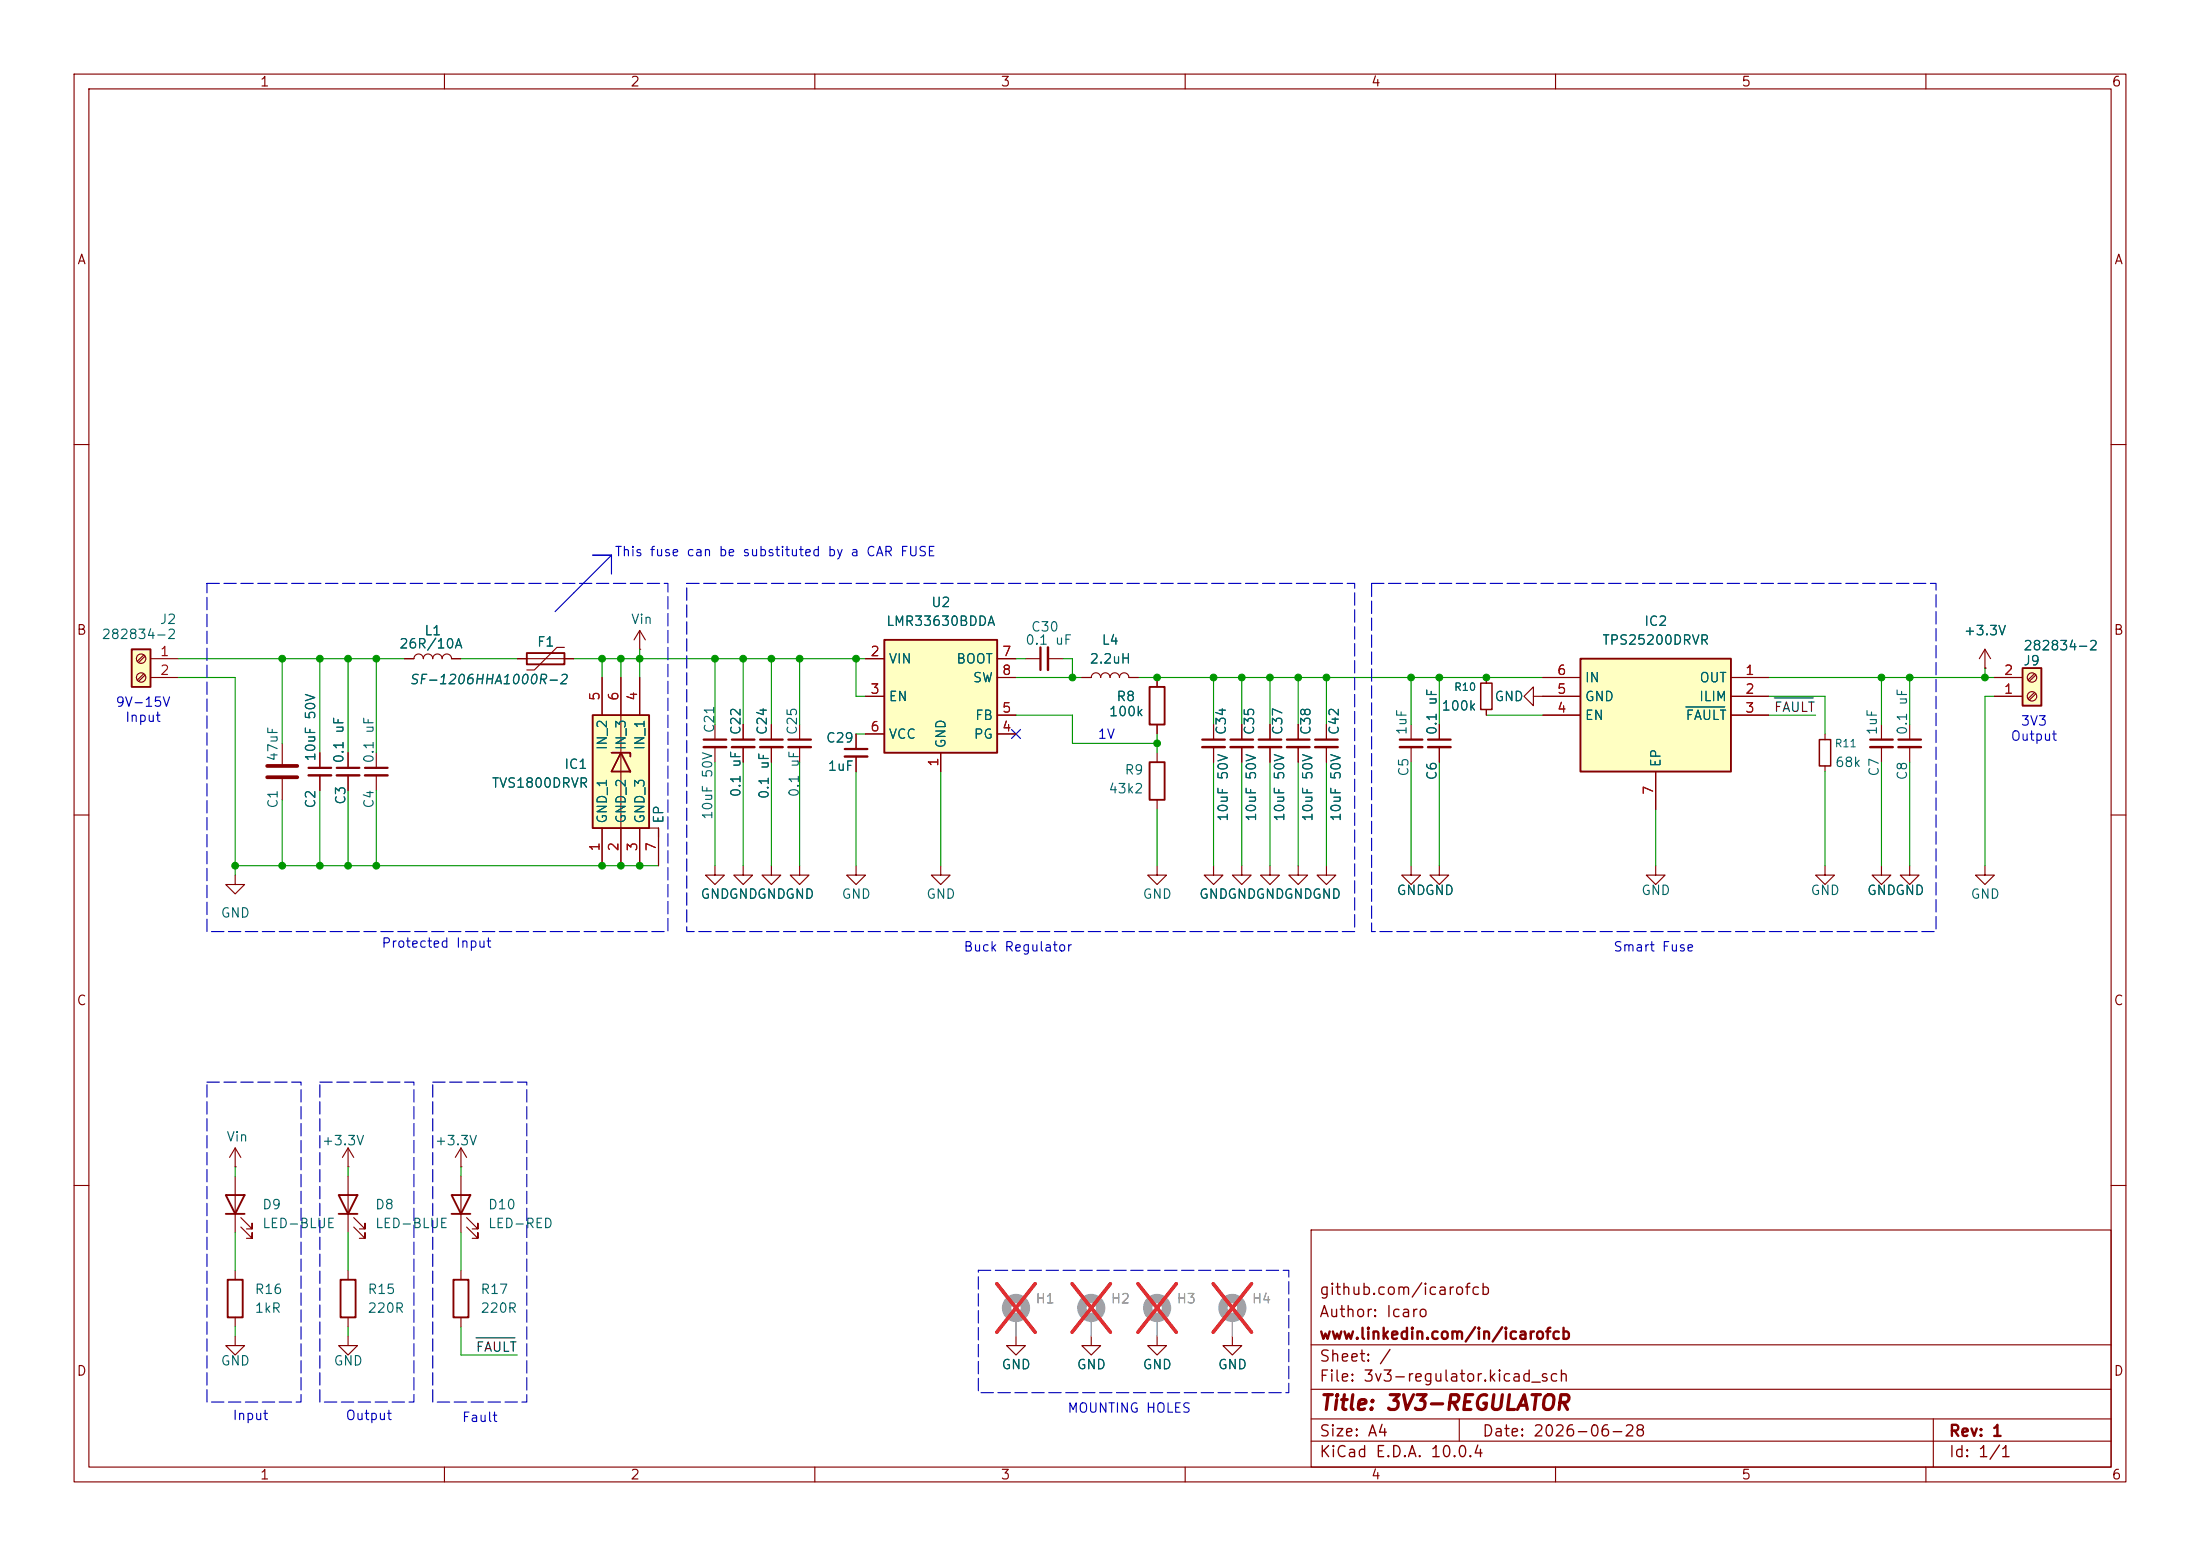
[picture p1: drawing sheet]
<svg xmlns="http://www.w3.org/2000/svg" width="297mm" height="210mm" viewBox="0 0 297 210" stroke-linecap="round" stroke-linejoin="round" font-family="sans-serif">
<g fill="none" stroke="#840000" stroke-width=".15">
<path d="M10 10h277v190h-277zM12 12h273v186h-273zM60 10v2M110 10v2M160 10v2M210 10v2M260 10v2M10 60h2M285 60h2M190.5 97.8v2M194.3 97.8v2M200.7 91.4v.8"/>
<path d="M200.7 95.8v.7M246.4 99.1v.7M254 97.8v2M10 110h2M31.7 118.1v1.3h1.3l-1.3 1.3-1.2-1.3h1.2M43.2 101.6v2M43.2 104.6v2.1M190.5 100.8v2.1M194.3 116.8v1.3h-1.3l1.3 1.3 1.3-1.3h-1.3M194.3 100.8v2.1M223.5 116.8v1.3h-1.3l1.3 1.3 1.3-1.3h-1.3M246.4 116.8v1.3h-1.3l1.3 1.3 1.2-1.3h-1.2"/>
<path d="M246.4 103.4v.7M254 100.8v2.1M285 110h2M10 160h2M62.2 171.5v1.2M62.2 177.8v1.3M177 166h108v32h-108zM285 160h2M31.7 180.3v1.3h-1.2l1.2 1.3 1.3-1.3h-1.3M47 180.3v1.3h-1.3l1.3 1.3 1.3-1.3h-1.3M60 198v2M110 198v2"/>
<path d="M137.2 180.3v1.3h1.2l-1.2 1.3-1.3-1.3h1.3M147.3 180.3v1.3h1.3l-1.3 1.3-1.3-1.3h1.3M160 198v2M177 194.5h108M177 191.5h108M177 187.5h108M177 181.5h108M197 191.5v3M210 198v2M260 198v2M261 191.5v6.5"/>
</g>
<path d="M189 99.8h3M192.8 99.8h3M252.5 99.8h3M41.7 103.6h3" fill="none" stroke="#840000" stroke-width=".3"/>
<path d="M41.7 104.6h3M189 100.8h3M192.8 100.8h3M252.5 100.8h3" fill="none" stroke="#840000" stroke-width=".33"/>
<path d="M199.9 92.2h1.5v3.6h-1.5zM245.6 99.8h1.5v3.6h-1.5z" fill="none" stroke="#840000" stroke-width=".2"/>
<path d="M61.2 172.7h2v5.1h-2z" fill="none" stroke="#840000" stroke-width=".25"/>
<path d="M213.4 88.9h20.3v15.2h-20.3z" fill="#ffffc2"/>
<path d="M213.4 88.9h20.3v15.2h-20.3zM45.7 161.3h2.6l-1.3 2.5zM45.7 163.8h2.6M46 172.7h2v5.1h-2z" fill="none" stroke="#840000" stroke-width=".25"/>
<g fill="none" stroke="#840000" stroke-width=".15">
<path d="M96.5 97.8v2M208.3 91.4h5.1M208.3 94h5.1M208.3 96.5h5.1M233.7 91.4h5.1M233.7 94h5.1M233.7 96.5h5.1M96.5 100.8v2.1M223.5 104.1v5.1M47 158.8v7.6M62.2 157.5h.1M62.2 154.9l.8 1.3"/>
<path d="M62.2 154.9l-.7 1.3M62.2 154.9v2.6M47 171.5v1.2M47 177.8v1.3M47.8 165.6l1.5 1.5v-.7v.7h-.8M47.8 164.3l1.5 1.6v-.8v.8h-.8"/>
</g>
<path d="M227.6 95.4h5.2" fill="none" stroke="#006464" stroke-width=".15"/>
<path d="M95 99.8h3" fill="none" stroke="#840000" stroke-width=".3"/>
<path d="M95 100.8h3" fill="none" stroke="#840000" stroke-width=".33"/>
<path d="M17.8 87.6h2.5v5.1h-2.5z" fill="#ffffc2"/>
<path d="M17.8 87.6h2.5v5.1h-2.5zM30.5 161.3h2.5l-1.3 2.5zM30.5 163.8h2.5M30.7 172.7h2.1v5.1h-2.1z" fill="none" stroke="#840000" stroke-width=".25"/>
<g fill="none" stroke="#840000" stroke-width=".15">
<path d="M19.4 88.4l-.9 .8M19.4 90.9l-.9 .9M19.6 88.6l-.9 .8M19.6 91.1l-.9 .8M20.3 88.9h3.8M20.3 91.4h3.8M86.4 87.6h.1M86.4 85.1l-.8 1.3M86.4 85.1l.7 1.3M86.4 85.1v2.5M107.9 97.8v2M96.5 116.8v1.3h1.3l-1.3 1.3-1.3-1.3h1.3"/>
<path d="M107.9 100.8v2.1M31.7 157.5h.1M31.7 154.9l-.7 1.3M31.7 154.9l.8 1.3M31.7 154.9v2.6M31.7 158.8v7.6M47 157.5h.1M47 154.9l.8 1.3M47 154.9l-.8 1.3M47 154.9v2.6M31.7 171.5v1.2M31.7 177.8v1.3"/>
<path d="M32.5 165.6l1.5 1.5v-.7v.7h-.7M32.5 164.3l1.5 1.6v-.8v.8h-.7"/>
<circle cx="19" cy="88.9" r=".63"/>
<circle cx="19" cy="91.4" r=".63"/>
</g>
<path d="M106.4 99.8h3.1" fill="none" stroke="#840000" stroke-width=".3"/>
<path d="M106.4 100.8h3.1" fill="none" stroke="#840000" stroke-width=".33"/>
<path d="M80 96.5h7.6v15.3h-7.6z" fill="#ffffc2"/>
<path d="M81.3 91.4v5.1M83.8 91.4v25.4M86.4 91.4v5.1M38.1 100.3v2.8M38.1 105.2v2.8M81.3 111.8v5M86.4 111.8v5M87.6 111.8h1.3v1.2M88.9 111.8v5" fill="none" stroke="#840000" stroke-width=".15"/>
<path d="M80 96.5h7.6v15.3h-7.6zM82.5 101.6h2.6v.5M83.8 101.6l1.3 2.5h-2.6z" fill="none" stroke="#840000" stroke-width=".25"/>
<path d="M36.1 103.4h4M36.1 104.9h4" fill="none" stroke="#840000" stroke-width=".51"/>
<path d="M273 90.2h2.6v5.1h-2.6z" fill="#ffffc2"/>
<path d="M71.1 88.1h5.1v1.6h-5.1zM155.2 92.7h2v5.1h-2zM273 90.2h2.6v5.1h-2.6zM155.2 102.9h2v5.1h-2zM61 161.3h2.5l-1.3 2.5zM61 163.8h2.5" fill="none" stroke="#840000" stroke-width=".25"/>
<g fill="none" stroke="#840000" stroke-width=".15">
<path d="M69.8 88.9h7.7M76.2 87.4h-1l-3.1 3h-1M138.4 88.9h2.1M141.5 88.9h2M146 91.4h1.3a.64 .64 0 0 1 .7-.6 .64 .64 0 0 1 .6 .6 .64 .64 0 0 1 .6-.6 .64 .64 0 0 1 .7 .6 .64 .64 0 0 1 .6-.6 .64 .64 0 0 1 .6 .6 .64 .64 0 0 1 .7-.6 .64 .64 0 0 1 .6 .6h1.3M156.2 91.4v1.3M156.2 97.8v1.3M207 94v1.3l-1.3-1.3 1.3-1.3v1.3h1.3M257.8 97.8v2M268 90.2h.1M268 87.6l-.8 1.3M268 87.6l.7 1.3"/>
<path d="M268 87.6v2.6M269.2 94h3.8M269.2 91.4h3.8M274.7 93.5l-.9 .8M274.7 90.9l-.9 .9M274.8 93.6l-.8 .9M274.8 91.1l-.8 .8M47 101.6v2M47 104.6v2.1M50.8 101.6v2M50.8 104.6v2.1M104.1 116.8v1.3h1.3l-1.3 1.3-1.2-1.3h1.2"/>
<path d="M107.9 116.8v1.3h1.3l-1.3 1.3-1.2-1.3h1.2M115.6 116.8v1.3h1.2l-1.2 1.3-1.3-1.3h1.3M127 116.8v1.3h1.3l-1.3 1.3-1.3-1.3h1.3M156.2 101.6v1.3M156.2 108v1.2M190.5 116.8v1.3h-1.3l1.3 1.3 1.3-1.3h-1.3M254 116.8v1.3h-1.3l1.3 1.3 1.3-1.3h-1.3M257.8 116.8v1.3h-1.3l1.3 1.3 1.3-1.3h-1.3M257.8 100.8v2.1M268 116.8v1.3h1.2l-1.2 1.3-1.3-1.3h1.3M62.2 158.8v7.6M63 165.6l1.5 1.5v-.7v.7h-.7"/>
<path d="M63 164.3l1.5 1.6v-.8v.8h-.7M156.2 180.3v1.3h1.3l-1.3 1.3-1.3-1.3h1.3M166.4 180.3v1.3h1.2l-1.2 1.3-1.3-1.3h1.3"/>
<circle cx="274.3" cy="94" r=".63"/>
<circle cx="274.3" cy="91.4" r=".63"/>
</g>
<path d="M140.5 87.4v3M256.3 99.8h3M45.5 103.6h3M49.3 103.6h3" fill="none" stroke="#840000" stroke-width=".3"/>
<path d="M141.5 87.4v3M45.5 104.6h3M49.3 104.6h3M256.3 100.8h3" fill="none" stroke="#840000" stroke-width=".33"/>
<g fill="none" stroke="#a1a1a1" stroke-width="1.3">
<circle cx="137.2" cy="176.5" r="1.27"/>
<circle cx="147.3" cy="176.5" r="1.27"/>
<circle cx="156.2" cy="176.5" r="1.27"/>
<circle cx="166.4" cy="176.5" r="1.27"/>
</g>
<path d="M137.2 177.8v2.5M147.3 177.8v2.5M156.2 177.8v2.5M166.4 177.8v2.5" fill="none" stroke="#a1a1a1" stroke-width=".15"/>
<path d="M134.6 173.3l5.2 6.5M139.8 173.3l-5.2 6.5M144.7 173.3l5.2 6.5M149.9 173.3l-5.2 6.5M153.6 173.3l5.2 6.5M158.8 173.3l-5.2 6.5M163.8 173.3l5.2 6.5M169 173.3l-5.2 6.5" fill="none" stroke="#e12e31" stroke-width=".46"/>
<path d="M119.4 86.4h15.2v15.2h-15.2z" fill="#ffffc2"/>
<path d="M119.4 86.4h15.2v15.2h-15.2z" fill="none" stroke="#840000" stroke-width=".25"/>
<g fill="none" stroke="#840000" stroke-width=".15">
<path d="M54.6 88.9h1.3a.64 .64 0 0 1 .6-.6 .64 .64 0 0 1 .6 .6 .64 .64 0 0 1 .7-.6 .64 .64 0 0 1 .6 .6 .64 .64 0 0 1 .7-.6 .64 .64 0 0 1 .6 .6 .64 .64 0 0 1 .6-.6 .64 .64 0 0 1 .7 .6h1.2M69.8 88.9h1.3M76.2 88.9h1.3M81.3 91.4v5.1M83.8 91.4v5.1M86.4 91.4v5.1M100.3 97.8v2M104.1 97.8v2M115.6 99.1v2M116.8 88.9h2.6M116.8 94h2.6M116.8 99.1h2.6"/>
<path d="M134.6 88.9h2.6M134.6 99.1h2.6M134.6 96.5h2.6M134.6 91.4h2.6M146 91.4h1.3M152.4 91.4h1.3M156.2 91.4v1.3M156.2 97.8v1.3M163.8 97.8v2M167.6 97.8v2M171.4 97.8v2M175.3 97.8v2"/>
<path d="M179.1 97.8v2M194.3 97.8v2M200.7 91.4v.8M200.7 95.8v.7M208.3 94h5.1M208.3 96.5h5.1M208.3 91.4h5.1M233.7 94h5.1M233.7 96.5h5.1M233.7 91.4h5.1M268 90.2h.1M269.2 94h3.8"/>
<path d="M269.2 91.4h3.8M43.2 101.6v2M43.2 104.6v2.1M47 101.6v2M47 104.6v2.1M81.3 111.8v5M83.8 111.8v5M86.4 111.8v5M88.9 111.8v5M100.3 116.8v1.3h1.3l-1.3 1.3-1.2-1.3h1.2M100.3 100.8v2.1M104.1 100.8v2.1"/>
<path d="M115.6 102.1v2M127 101.6v2.5M156.2 116.8v1.3h1.3l-1.3 1.3-1.3-1.3h1.3M163.8 116.8v1.3h1.3l-1.3 1.3-1.2-1.3h1.2M163.8 100.8v2.1M167.6 116.8v1.3h1.3l-1.3 1.3-1.2-1.3h1.2M167.6 100.8v2.1M171.4 116.8v1.3h1.3l-1.3 1.3-1.2-1.3h1.2M171.4 100.8v2.1M175.3 116.8v1.3h1.2l-1.2 1.3-1.3-1.3h1.3M175.3 100.8v2.1M179.1 116.8v1.3h1.2l-1.2 1.3-1.3-1.3h1.3"/>
<path d="M179.1 100.8v2.1M194.3 100.8v2.1M223.5 104.1v5.1"/>
</g>
<path d="M98.8 99.8h3.1M102.6 99.8h3.1M162.3 99.8h3.1M166.1 99.8h3.1M169.9 99.8h3.1M173.7 99.8h3.1M177.5 99.8h3.1M114 101.1h3.1" fill="none" stroke="#840000" stroke-width=".3"/>
<path d="M98.8 100.8h3.1M102.6 100.8h3.1M114 102.1h3.1M162.3 100.8h3.1M166.1 100.8h3.1M169.9 100.8h3.1M173.7 100.8h3.1M177.5 100.8h3.1" fill="none" stroke="#840000" stroke-width=".33"/>
<path d="M239.5 94.2h5.3M64.3 180.6h5.2" fill="none" stroke="#0f0f0f" stroke-width=".15"/>
<path d="M80 74.9h2.5M82.5 74.9l-7.6 7.7M82.5 74.9v2.6" fill="none" stroke="#0000c2" stroke-width=".15"/>
<g fill="none" stroke="#009600" stroke-width=".15">
<path d="M24.1 88.9h30.5M24.1 91.4h7.6v26.7M38.1 88.9v11.4M43.2 88.9v12.7M47 88.9v12.7M50.8 88.9v12.7M62.2 88.9h7.6M77.5 88.9h39.3M81.3 88.9v2.5M83.8 88.9v2.5M86.4 87.6v3.8M96.5 88.9v8.9"/>
<path d="M100.3 88.9v8.9M104.1 88.9v8.9M107.9 88.9v8.9M115.6 99.1h1.2M115.6 88.9v5.1h1.2M137.2 88.9h1.2M137.2 96.5h7.6v3.8h11.4M137.2 91.4h8.8M143.5 88.9h1.3v2.5M153.7 91.4h54.6M156.2 99.1v2.5M163.8 91.4v6.4"/>
<path d="M167.6 91.4v6.4M171.4 91.4v6.4M175.3 91.4v6.4M179.1 91.4v6.4M190.5 91.4v6.4M194.3 91.4v6.4M200.7 96.5h7.6M238.8 94h7.6v5.1M238.8 96.5h6.3M238.8 91.4h30.4M254 91.4v6.4M257.8 91.4v6.4"/>
<path d="M268 90.2v1.2M269.2 94h-1.2v22.8M31.7 116.8h57.2M38.1 108v8.8M43.2 106.7v10.1M47 106.7v10.1M50.8 106.7v10.1M96.5 102.9v13.9M100.3 102.9v13.9M104.1 102.9v13.9M107.9 102.9v13.9M115.6 104.1v12.7"/>
<path d="M127 104.1v12.7M156.2 109.2v7.6M163.8 102.9v13.9M167.6 102.9v13.9M171.4 102.9v13.9M175.3 102.9v13.9M179.1 102.9v13.9M190.5 102.9v13.9M194.3 102.9v13.9M223.5 109.2v7.6M246.4 104.1v12.7M254 102.9v13.9"/>
<path d="M257.8 102.9v13.9M31.7 157.5v1.3M47 157.5v1.3M62.2 157.5v1.3M31.7 166.4v5.1M31.7 179.1v1.2M47 166.4v5.1M47 179.1v1.2M62.2 166.4v5.1M62.2 179.1v3.8h7.6"/>
</g>
<path d="M136.6 98.5l1.2 1.2M137.8 98.5l-1.2 1.2" fill="none" stroke="#000084" stroke-width=".15"/>
<path d="M27.9 78.7h62.3v47h-62.3zM92.7 78.7h90.2v47h-90.2zM185.2 78.7h76.2v47h-76.2zM27.9 146.1h12.7v43.1h-12.7zM43.2 146.1h12.7v43.1h-12.7zM58.4 146.1h12.7v43.1h-12.7zM132.1 171.5h41.9v16.5h-41.9z" fill="none" stroke="#0000c2" stroke-width=".15" stroke-dasharray="1.7 .6"/>
<path d="M227.6 95.4h5.2" fill="none" stroke="#006464" stroke-width=".15"/>
<path d="M137.2 177.8v2.5M147.3 177.8v2.5M156.2 177.8v2.5M166.4 177.8v2.5" fill="none" stroke="#a1a1a1" stroke-width=".15"/>
<path d="M134.6 173.3l5.2 6.5M139.8 173.3l-5.2 6.5M144.7 173.3l5.2 6.5M149.9 173.3l-5.2 6.5M153.6 173.3l5.2 6.5M158.8 173.3l-5.2 6.5M163.8 173.3l5.2 6.5M169 173.3l-5.2 6.5" fill="none" stroke="#e12e31" stroke-width=".46"/>
<g fill="#009600" stroke="#009600" stroke-width=".14">
<circle cx="38.1" cy="88.9" r=".46"/>
<circle cx="43.2" cy="88.9" r=".46"/>
<circle cx="47" cy="88.9" r=".46"/>
<circle cx="31.7" cy="116.8" r=".46"/>
<circle cx="50.8" cy="116.8" r=".46"/>
<circle cx="38.1" cy="116.8" r=".46"/>
<circle cx="43.2" cy="116.8" r=".46"/>
<circle cx="268" cy="91.4" r=".46"/>
<circle cx="257.8" cy="91.4" r=".46"/>
<circle cx="254" cy="91.4" r=".46"/>
<circle cx="100.3" cy="88.9" r=".46"/>
<circle cx="96.5" cy="88.9" r=".46"/>
<circle cx="104.1" cy="88.9" r=".46"/>
<circle cx="115.6" cy="88.9" r=".46"/>
<circle cx="86.4" cy="116.8" r=".46"/>
<circle cx="83.8" cy="116.8" r=".46"/>
<circle cx="107.9" cy="88.9" r=".46"/>
<circle cx="81.3" cy="88.9" r=".46"/>
<circle cx="86.4" cy="88.9" r=".46"/>
<circle cx="83.8" cy="88.9" r=".46"/>
<circle cx="81.3" cy="116.8" r=".46"/>
<circle cx="163.8" cy="91.4" r=".46"/>
<circle cx="167.6" cy="91.4" r=".46"/>
<circle cx="175.3" cy="91.4" r=".46"/>
<circle cx="179.1" cy="91.4" r=".46"/>
<circle cx="190.5" cy="91.4" r=".46"/>
<circle cx="200.7" cy="91.4" r=".46"/>
<circle cx="194.3" cy="91.4" r=".46"/>
<circle cx="144.8" cy="91.4" r=".46"/>
<circle cx="156.2" cy="91.4" r=".46"/>
<circle cx="156.2" cy="100.3" r=".46"/>
<circle cx="171.4" cy="91.4" r=".46"/>
<circle cx="50.8" cy="88.9" r=".46"/>
<circle cx="47" cy="116.8" r=".46"/>
</g>
<text font-size="2" fill="#840000" x="178" y="190.8">Title: 3V3-REGULATOR</text>
<g font-size="1.5" fill="#840000">
<text x="178" y="178.2">Author: Icaro</text>
<text x="178" y="175.2">github.com/icarofcb</text>
<text x="178" y="184.2">Sheet: /</text>
<text x="178" y="181.2">www.linkedin.com/in/icarofcb</text>
<text x="178" y="186.9">File: 3v3-regulator.kicad_sch</text>
<text x="178" y="197.1">KiCad E.D.A. 10.0.4</text>
<text x="178" y="194.3">Size: A4</text>
<text x="200" y="194.3">Date: 2026-06-28</text>
<text x="263" y="194.3">Rev: 1</text>
<text x="263" y="197.1">Id: 1/1</text>
</g>
<g font-size="1.3" fill="#840000">
<text x="35" y="12">1</text>
<text x="85" y="12">2</text>
<text x="135" y="12">3</text>
<text x="185" y="12">4</text>
<text x="235" y="12">5</text>
<text x="285" y="12">6</text>
<text x="10.3" y="36">A</text>
<text x="285.3" y="36">A</text>
<text x="10.3" y="86">B</text>
<text x="285.3" y="86">B</text>
<text x="10.3" y="136">C</text>
<text x="285.3" y="136">C</text>
<text x="10.3" y="186">D</text>
<text x="285.3" y="186">D</text>
<text x="35" y="200">1</text>
<text x="85" y="200">2</text>
<text x="135" y="200">3</text>
<text x="185" y="200">4</text>
<text x="235" y="200">5</text>
<text x="285" y="200">6</text>
</g>
<g font-size="1.3" fill="#0000c2">
<text x="82.9" y="75.4">This fuse can be substituted by a CAR FUSE</text>
<text x="15.5" y="95.7">9V-15V</text>
<text x="16.8" y="97.8">Input</text>
<text x="148.1" y="100">1V</text>
<text x="271.4" y="100.3">Output</text>
<text x="272.7" y="98.3">3V3</text>
<text x="51.4" y="128.2">Protected Input</text>
<text x="130" y="128.7">Buck Regulator</text>
<text x="217.7" y="128.7">Smart Fuse</text>
<text x="31.3" y="192">Input</text>
<text x="46.6" y="192">Output</text>
<text x="144" y="191">MOUNTING HOLES</text>
<text x="62.3" y="192.2">Fault</text>
</g>
<g font-size="1.3" fill="#006464">
<text x="125.6" y="82.3">U2</text>
<text x="13.6" y="86.6">282834-2</text>
<text x="21.5" y="84.5">J2</text>
<text x="53.8" y="87.8">26R/10A</text>
<text x="57.2" y="86.1">L1</text>
<text x="72.4" y="87.6">F1</text>
<text x="85.1" y="84.5">Vin</text>
<text x="119.6" y="84.8">LMR33630BDDA</text>
<text x="119.9" y="89.9">VIN</text>
<text x="129" y="89.9">BOOT</text>
<text x="138.3" y="87.3">0.1 uF</text>
<text x="139.1" y="85.6">C30</text>
<text x="147" y="89.9">2.2uH</text>
<text x="148.6" y="87.3">L4</text>
<text x="216.2" y="87.3">TPS25200DRVR</text>
<text x="221.9" y="84.8">IC2</text>
<text x="265" y="86.1">+3.3V</text>
<text x="273.1" y="88.1">282834-2</text>
<text x="55.2" y="92.7">SF-1206HHA1000R-2</text>
<text x="119.9" y="95">EN</text>
<text x="131.2" y="92.4">SW</text>
<text x="150.6" y="95">R8</text>
<text x="201.7" y="95">GND</text>
<text x="213.9" y="95">GND</text>
<text x="213.9" y="92.4">IN</text>
<text x="229.3" y="95">ILIM</text>
<text x="229.3" y="92.4">OUT</text>
<text x="273.1" y="90.1">J9</text>
<text x="82.3" y="101.3" transform="rotate(-90 82.3 101.3)">IN_2</text>
<text x="84.8" y="101.3" transform="rotate(-90 84.8 101.3)">IN_3</text>
<text x="87.3" y="101.3" transform="rotate(-90 87.3 101.3)">IN_1</text>
<text x="96.7" y="99.1" transform="rotate(-90 96.7 99.1)">C21</text>
<text x="100.3" y="99.3" transform="rotate(-90 100.3 99.3)">C22</text>
<text x="103.8" y="99.3" transform="rotate(-90 103.8 99.3)">C24</text>
<text x="107.9" y="99.3" transform="rotate(-90 107.9 99.3)">C25</text>
<text x="111.4" y="100.5">C29</text>
<text x="119.9" y="100">VCC</text>
<text x="128" y="101.1" transform="rotate(-90 128 101.1)">GND</text>
<text x="131.4" y="100">PG</text>
<text x="131.6" y="97.5">FB</text>
<text x="149.6" y="97">100k</text>
<text x="165.8" y="99.3" transform="rotate(-90 165.8 99.3)">C34</text>
<text x="169.6" y="99.3" transform="rotate(-90 169.6 99.3)">C35</text>
<text x="173.4" y="99.3" transform="rotate(-90 173.4 99.3)">C37</text>
<text x="177.2" y="99.3" transform="rotate(-90 177.2 99.3)">C38</text>
<text x="181.1" y="99.3" transform="rotate(-90 181.1 99.3)">C42</text>
<text x="190.2" y="99.3" transform="rotate(-90 190.2 99.3)">1uF</text>
<text x="194.3" y="99.3" transform="rotate(-90 194.3 99.3)">0.1 uF</text>
<text x="194.5" y="96.2">100k</text>
<text x="213.9" y="97.5">EN</text>
<text x="227.5" y="97.5">FAULT</text>
<text x="253.7" y="99.3" transform="rotate(-90 253.7 99.3)">1uF</text>
<text x="257.8" y="99.3" transform="rotate(-90 257.8 99.3)">0.1 uF</text>
<text x="37.8" y="102.9" transform="rotate(-90 37.8 102.9)">47uF</text>
<text x="42.9" y="102.9" transform="rotate(-90 42.9 102.9)">10uF 50V</text>
<text x="46.7" y="103.1" transform="rotate(-90 46.7 103.1)">0.1 uF</text>
<text x="50.8" y="103.1" transform="rotate(-90 50.8 103.1)">0.1 uF</text>
<text x="66.3" y="106.6">TVS1800DRVR</text>
<text x="76.1" y="104.1">IC1</text>
<text x="100.3" y="107.7" transform="rotate(-90 100.3 107.7)">0.1 uF</text>
<text x="104.1" y="107.9" transform="rotate(-90 104.1 107.9)">0.1 uF</text>
<text x="108.2" y="107.7" transform="rotate(-90 108.2 107.7)">0.1 uF</text>
<text x="111.7" y="104.3">1uF</text>
<text x="149.6" y="107.4">43k2</text>
<text x="151.7" y="104.9">R9</text>
<text x="190.5" y="104.9" transform="rotate(-90 190.5 104.9)">C5</text>
<text x="194.3" y="105.4" transform="rotate(-90 194.3 105.4)">C6</text>
<text x="224.5" y="103.6" transform="rotate(-90 224.5 103.6)">EP</text>
<text x="247.7" y="103.8">68k</text>
<text x="254" y="104.9" transform="rotate(-90 254 104.9)">C7</text>
<text x="257.8" y="105.4" transform="rotate(-90 257.8 105.4)">C8</text>
<text x="37.8" y="109.2" transform="rotate(-90 37.8 109.2)">C1</text>
<text x="42.9" y="109.2" transform="rotate(-90 42.9 109.2)">C2</text>
<text x="46.9" y="108.7" transform="rotate(-90 46.9 108.7)">C3</text>
<text x="50.8" y="109.2" transform="rotate(-90 50.8 109.2)">C4</text>
<text x="82.3" y="111.3" transform="rotate(-90 82.3 111.3)">GND_1</text>
<text x="84.8" y="111.3" transform="rotate(-90 84.8 111.3)">GND_2</text>
<text x="87.3" y="111.3" transform="rotate(-90 87.3 111.3)">GND_3</text>
<text x="89.9" y="111.3" transform="rotate(-90 89.9 111.3)">EP</text>
<text x="96.5" y="110.7" transform="rotate(-90 96.5 110.7)">10uF 50V</text>
<text x="166.1" y="111" transform="rotate(-90 166.1 111)">10uF 50V</text>
<text x="169.9" y="111" transform="rotate(-90 169.9 111)">10uF 50V</text>
<text x="173.7" y="111" transform="rotate(-90 173.7 111)">10uF 50V</text>
<text x="177.5" y="111" transform="rotate(-90 177.5 111)">10uF 50V</text>
<text x="181.3" y="111" transform="rotate(-90 181.3 111)">10uF 50V</text>
<text x="29.7" y="124.2">GND</text>
<text x="94.5" y="121.6">GNDGNDGNDGND</text>
<text x="113.5" y="121.6">GND</text>
<text x="125" y="121.6">GND</text>
<text x="154.2" y="121.6">GND</text>
<text x="161.8" y="121.6">GNDGNDGNDGNDGND</text>
<text x="188.5" y="121.1">GNDGND</text>
<text x="221.5" y="121.1">GND</text>
<text x="244.3" y="121.1">GND</text>
<text x="252" y="121.1">GNDGND</text>
<text x="265.9" y="121.6">GND</text>
<text x="30.5" y="154.4">Vin</text>
<text x="43.4" y="154.9">+3.3V</text>
<text x="58.6" y="154.9">+3.3V</text>
<text x="35.3" y="163.5">D9</text>
<text x="35.3" y="166.1">LED-BLUE</text>
<text x="50.6" y="163.5">D8</text>
<text x="50.6" y="166.1">LED-BLUE</text>
<text x="65.8" y="166.1">LED-RED</text>
<text x="65.8" y="163.5">D10</text>
<text x="34.3" y="175">R16</text>
<text x="34.3" y="177.5">1kR</text>
<text x="49.5" y="177.5">220R</text>
<text x="49.5" y="175">R15</text>
<text x="64.8" y="177.5">220R</text>
<text x="64.8" y="175">R17</text>
<text x="29.7" y="184.6">GND</text>
<text x="45" y="184.6">GND</text>
<text x="135.1" y="185.1">GND</text>
<text x="145.3" y="185.1">GND</text>
<text x="154.2" y="185.1">GND</text>
<text x="164.3" y="185.1">GND</text>
</g>
<g font-size="1.3" fill="#a90000">
<text x="21.5" y="88.9">1</text>
<text x="117.4" y="88.9">2</text>
<text x="135.2" y="88.9">7</text>
<text x="21.5" y="91.4">2</text>
<text x="81.3" y="94.7" transform="rotate(-90 81.3 94.7)">5</text>
<text x="83.8" y="94.7" transform="rotate(-90 83.8 94.7)">6</text>
<text x="86.3" y="94.7" transform="rotate(-90 86.3 94.7)">4</text>
<text x="117.4" y="94">3</text>
<text x="135.2" y="91.4">8</text>
<text x="210.1" y="94">5</text>
<text x="210.1" y="91.4">6</text>
<text x="235.5" y="91.4">1</text>
<text x="235.5" y="94">2</text>
<text x="270.4" y="94">1</text>
<text x="270.4" y="91.4">2</text>
<text x="117.4" y="99">6</text>
<text x="135.2" y="99">4</text>
<text x="135.2" y="96.5">5</text>
<text x="210.1" y="96.5">4</text>
<text x="235.5" y="96.5">3</text>
<text x="127" y="103.6" transform="rotate(-90 127 103.6)">1</text>
<text x="223.5" y="107.4" transform="rotate(-90 223.5 107.4)">7</text>
<text x="81.3" y="115" transform="rotate(-90 81.3 115)">1</text>
<text x="83.8" y="115" transform="rotate(-90 83.8 115)">2</text>
<text x="86.3" y="115" transform="rotate(-90 86.3 115)">3</text>
<text x="88.9" y="115" transform="rotate(-90 88.9 115)">7</text>
</g>
<g font-size="1.3" fill="#0f0f0f">
<text x="239.4" y="96.4">FAULT</text>
<text x="64.1" y="182.8">FAULT</text>
</g>
<g font-size="1.3" fill="#989898">
<text x="139.7" y="176.2">H1</text>
<text x="149.9" y="176.2">H2</text>
<text x="158.8" y="176.2">H3</text>
<text x="168.9" y="176.2">H4</text>
</g>
<g font-size="1" fill="#006464">
<text x="196.2" y="93.5">R10</text>
<text x="247.6" y="101.1">R11</text>
</g>
</svg>
